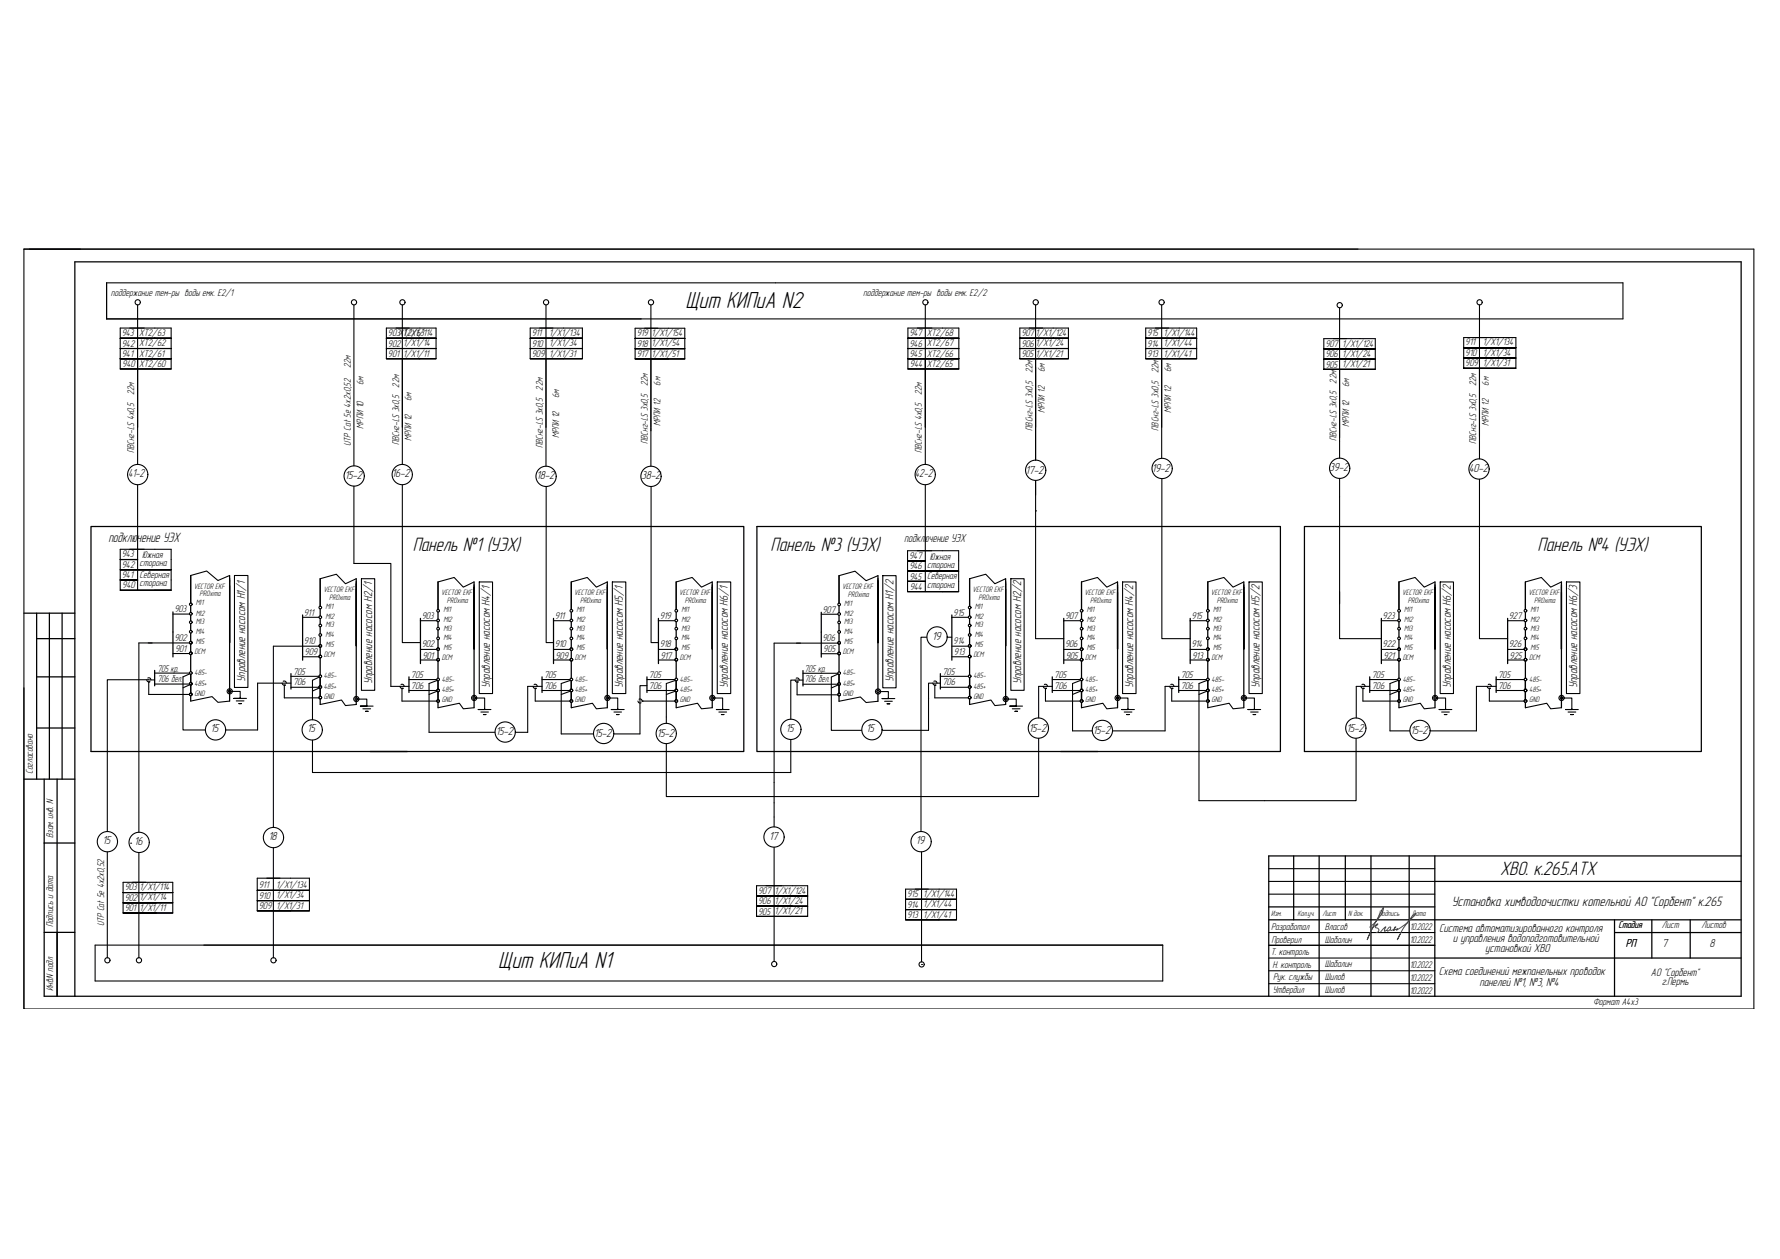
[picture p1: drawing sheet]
<svg xmlns="http://www.w3.org/2000/svg" width="420mm" height="297mm" viewBox="0 0 420 297" stroke-linecap="round" stroke-linejoin="round" font-family="sans-serif">
<!-- layer: 0 -->
<g fill="none" stroke="#000" stroke-width=".25">
<path d="M5.6 58.8v179.3M6.9 58.8h12.1M25.2 66.7v8.5M28.4 77.4h12v2.4h-12h8.1h-8.1zM32.5 71.9v28.9v-16.2M40.4 79.8v4.8h-12M40.4 79.8h-12v2.4M83.5 71.9v38M91.2 77.4h11.7v2.4h-11.7h7.9h-7.9zM95 71.9v37.7M102.9 79.8v4.8h-11.7h7.9h-7.9v-2.4h11.7M102.9 79.8h-11.7v2.4"/>
<path d="M125.2 77.4h12.3v2.4h-12.3h7.8h-7.8zM128.9 71.9v38.1M137.5 79.8v4.8h-12.3h7.8h-7.8v-2.4h12.3M137.5 79.8h-12.3v2.4M149.9 77.4h11.7v2.5h-11.7h7.9h-7.9zM153.6 71.9v38.1M161.6 79.9v4.8h-11.7h7.9h-7.9v-2.4h11.7M161.6 79.9h-11.7v2.4M214.3 77.4h12v2.4h-12h8.2h-8.2zM218.4 71.9v28.9v-16.2M226.3 79.8v4.8h-12M226.3 79.8h-12v2.4"/>
<path d="M240.7 77.4h11.5v2.4h-11.5h7.9h-7.9zM244.4 71.9v36.7M252.2 79.8v4.8h-11.5h7.9h-7.9v-2.4h11.5M252.2 79.8h-11.5v2.4M270.4 77.4h12.1v2.4h-12.1h8h-8zM274.2 71.9v36.2M282.5 79.8v4.8h-12.1h8h-8v-2.4h12.1M282.5 79.8h-12.1v2.4M312.5 79.9h12.1v2.4h-12.1h8.5h-8.5zM316.2 72.6v35.5M345.5 79.6h12.3v2.5h-12.3h7.9h-7.9zM349.2 71.9v36.4"/>
<path d="M383.1 66.7v8.5M28.4 84.6v2.5h12v-2.5M28.4 84.6h12M28.4 87.1h12M36.5 84.6h-8.1h8.1M40.4 82.2h-12h8.1h-8.1v2.4h8.1h-8.1M40.4 82.2h-3.9h3.9M40.4 84.6h-3.9h3.9M99.1 84.6h3.8M102.9 82.2h-3.8h3.8M133 84.6h4.5M137.5 82.2h-4.5h4.5"/>
<path d="M157.8 84.7h3.8M161.6 82.3h-3.8h3.8M214.3 84.6v2.5h12v-2.5M214.3 84.6h12M214.3 87.1h12M222.5 84.6h-8.2h8.2M226.3 82.2h-12h8.2h-8.2v2.4h8.2h-8.2M226.3 82.2h-3.8h3.8M226.3 84.6h-3.8h3.8M248.6 84.6h3.6M252.2 82.2h-3.6h3.6M278.4 84.6h4.1"/>
<path d="M282.5 82.2h-4.1h4.1M321 87.1h3.6M324.6 82.3v4.8h-12.1h8.5h-8.5v-2.4h12.1M324.6 84.7h-3.6h3.6M324.6 82.3h-12.1v2.4M353.4 86.9h4.4M357.8 82.1v4.8h-12.3h7.9h-7.9v-2.4h12.3M357.8 84.5h-4.4h4.4M357.8 82.1h-12.3v2.4M32.5 114.4v24.8M32.5 100.8v8.8M83.5 114.7v18.2h8.8v29h4.2"/>
<path d="M95 114.4v37.2h4.2M128.9 114.8v36.8h1.8M153.7 114.8v36.8h1.7M218.4 114.4v25.2M218.4 100.8v8.8M244.4 113.4v37.3h6.7M274.2 113v37.7h6.7M316.2 112.9v29.5M349.2 113.1v37.6h6.7M28.4 134.4v-2.4h4.1h-4.1h4.1h-4.1v-2.4h12v9.6h-12v-2.4M28.4 136.8h4.1M28.4 139.2h8.1"/>
<path d="M32.5 136.8h-4.1h4.1M40.4 134.4h-12h8.1h-8.1v2.4h4.1h-4.1M40.4 139.2h-3.9h3.9M54.2 135.8l-2.8 1.2-2.6-2.3-3.8 1.1v6.5M55.3 135.8h3.2v26.4h-3.2zM84.1 136.5l-2.6 1.2-2.1-2.2-3.8 1v6.6M85.3 136.5h3.1v26.4h-3.1zM111.9 137.3l-2.5 1.2-2.2-2.3-3.8 1.1v6.5M113.1 137.3h3.2v26.3h-3.2zM143.4 137.3l-2.6 1.2-2.2-2.3-3.8 1.1v6.5M144.5 137.3h3.2v26.3h-3.2zM168.1 137.3l-2.5 1.2-2.2-2.3-3.8 1.1v6.5"/>
<path d="M169.3 137.3h3.2v26.3h-3.2zM207.2 135.8l-2.8 1.2-2.6-2.2-3.8 1v6.5M208.4 135.8h3.1v26.5h-3.1zM214.2 134.8v-2.5h4.2h-4.2h4.2h-4.2v-2.4h12.1v9.7h-12.1v-2.4M214.2 137.2h4.2M214.2 139.6h8.2M218.4 137.2h-4.2h4.2M226.3 134.8h-12.1h8.2h-8.2v2.4h4.2h-4.2M226.3 139.6h-3.9h3.9M237.4 136.5l-2.6 1.2-2.1-2.2-3.8 1v6.6M238.6 136.5h3.1v26.4h-3.1zM244.4 120.5h.1"/>
<path d="M263.8 137.3l-2.5 1.2-2.2-2.3-3.8 1.1v6.5M265 137.3h3.2v26.3h-3.2zM293.6 137.3l-2.5 1.2-2.2-2.3-3.8 1.1v6.5M294.8 137.3h3.2v26.3h-3.2zM316.2 139.6v11.1h9.9M338.7 137.3l-2.5 1.2-2.2-2.3-3.8 1.1v6.5M340 137.3h3.1v26.3h-3.1zM368.6 137.3l-2.6 1.2-2.2-2.3-3.7 1.1v6.5M369.8 137.3h3.1v26.3h-3.1zM34.9 160h.5l.2 .4M36.5 158.8h8.3M40.8 154.2h4"/>
<path d="M40.8 144.9h4M44.8 151.7h-12v44.7M44.8 159l-1.6 .7v12.5h5.3M68.7 159.6h6.6M71.4 155h3.9M71.4 145.6h3.9M75.3 152.5h-10.8v42.7M75.4 159.7l-1.6 .8v9.3M99.2 155.7h3.9M99.2 146.4h3.9M99.2 153.2h3.9M130.7 155.7h3.8"/>
<path d="M130.7 146.4h3.8M130.7 153.2h3.8M155.4 155.7h3.9M155.4 146.4h3.9M155.4 153.2h3.9M189.5 158.8h8.3M193.9 154.2h3.9M193.9 144.9h3.9M197.8 151.7h-15.1v43.4M197.8 159l-1.6 .7v12.6h7.2M218.8 150.3h-1.4v45.9M222 159.6h6.6"/>
<path d="M223.6 150.3h1.1M224.7 155h3.9M224.7 152.5h3.9M224.7 145.6h3.9M251.1 155.7h3.9M251.1 146.4h3.9M251.1 153.2h3.9M280.9 155.7h3.9M280.9 146.4h3.9M280.9 153.2h3.9M326.1 155.7h3.9M326.1 146.4h3.9"/>
<path d="M326.1 153.2h3.8M355.9 155.7h3.9M355.9 146.4h3.9M355.9 153.2h3.9M5.6 162.3v75.8h408.4M34.6 160.4l.3 .4h.5M35.1 160.9v2.9h9.7M36.5 160.4h-11.2v35.8M36.5 161.4h8.3M44.8 161.6l-1.6 .7M45 165.4l5.1-1 1.3 1.3 2.8-.3M54.8 163.1h1.9v1.7"/>
<path d="M55.8 165.4h1.8M56.7 164.5v.3h-1.5h3M57 166h-.6h.6M66.6 161.2l.2 .4h.5M66.8 160.7h.5l.3 .5M67.1 161.7v2.9h8.2M68.7 161.2h-7.9v11h-7.5M68.7 162.2h6.6M75.4 162.3l-1.6 .7M75.6 166.2l5-1 .9 1.3 2.6-.3M84.7 164.9h1.9v1.7M85.7 167.2h1.8"/>
<path d="M86.6 166.4v.2h-1.5h3M86.9 167.8h-.6h.6M87.3 177.3h8.9M94.4 161.9l.3 .4h.4M94.7 161.5h.4l.3 .4M94.9 162.4v3h8.2M96.5 162.9h6.6M96.5 160.3h6.6M103.2 160.5l-1.9 .8v11.5h15.5M103.2 163.1l-1.9 .7M103.4 167l5-1.1 1 1.3 2.5-.2M112.5 164.7h1.9v2.7"/>
<path d="M113.5 168h1.8M114.4 167.1v.3h-1.5h3M114.7 168.6h-.6h.6M125.8 161.9l.3 .4h.5M126.1 161.5h.5l.2 .4M126.3 162.4v3h8.2M127.9 162.9h6.6M127.9 160.3h6.6M127.9 161.9h-3.3v10.9h-3M134.6 160.5l-2.1 .8v11.9h7.6M134.6 163.1l-2.1 .7M134.8 167l5-1.1 1 1.3 2.6-.2"/>
<path d="M143.9 164.7h1.9v2.7M144.9 168h1.8M145.8 167.1v.3h-1.5h3M146.1 168.6h-.6h.6M150.6 165.4l.2 .4h.5M150.8 165h.5l.3 .4h7.7M152.7 161.8h-1.6v11.4h-6.2M152.7 162.9h6.6M152.7 160.3h6.6M159.4 160.5l-2.1 .8v9.4M159.4 163.1l-2.1 .7M159.6 167l5-1.1 1 1.3 2.5-.2"/>
<path d="M168.7 164.7h1.9v2.7M169.7 168h1.8M170.6 167.1v.3h-1.5h3M170.9 168.6h-.6h.6M186.7 174.5v7.8h-112.9v-7.7M187.7 160.4l.2 .5h.5M187.9 160h.5l.3 .4M188.1 160.9v3h9.7M189.5 160.5h-2.8v9.2M189.5 161.4h8.3M197.8 161.6l-1.6 .7M198 165.5l5.1-1.1 1.3 1.3 2.8-.2"/>
<path d="M207.8 163.2h1.9v1.6M208.8 165.5h1.8M209.7 164.6v.2h-1.5h3M210 166h-.6h.6M219.2 164.6v7.7h-11M220.2 161.2l.2 .4h.5M220.4 160.7h.5l.3 .5M220.7 161.7v2.9h7.9M222 161.2h-2.8v3.7M222 162.2h6.6M228.9 166.2l5-1 .9 1.3 2.6-.3M238 164.9h1.9v1.7"/>
<path d="M238.9 167.2h1.9M239.9 166.4v.2h-1.5h3M240.2 167.8h-.6h.6M245.2 174.2v13.7h-87.9v-12.4M246.3 161.9l.2 .4h.5M246.5 161.5h.5l.2 .4M246.8 162.4v3h8.2M248.4 162.9h6.6M248.4 160.3h6.6M248.4 161.9h-3.2v7.5M255 160.5l-1.8 .8v11.1h4.6M255 163.1l-1.8 .7"/>
<path d="M255.3 167l5-1.1 1 1.3 2.5-.2M264.4 164.7h1.8v2.7M265.4 168h1.8M266.2 167.1v.3h-1.4h3M266.5 168.6h-.5h.5M276.1 161.9l.3 .4h.4M276.4 161.5h.4l.3 .4M276.6 162.4v3h8.2M278.2 162.9h6.6M278.2 160.3h6.6M278.2 161.9h-3.2v10.5h-12.4M284.9 160.5l-1.9 .8v27.6h37.1v-14.7"/>
<path d="M284.9 163.1l-1.9 .7M285.1 167l5-1.1 1 1.3 2.5-.2M294.2 164.7h1.9v2.7M295.2 168h1.8M296.1 167.1v.3h-1.5h3M296.4 168.6h-.6h.6M321.2 161.9l.3 .4h.5M321.5 161.5h.5l.2 .4M321.7 162.4v3h8.3M323.3 162.9h6.7M323.3 160.3h6.7M323.3 161.9h-3.2v7.5"/>
<path d="M330 160.5l-1.9 .8v11.1h4.7M330 163.1l-1.9 .7M330.2 167l5.1-1.1 .9 1.3 2.5-.2M339.4 164.7h1.8v2.7M340.3 168h1.8M341.2 167.1v.3h-1.5h3M341.5 168.6h-.6h.6M351 161.9l.3 .4h.5M351.3 161.5h.5l.2 .4M351.6 162.4v3h8.2M353.2 162.9h6.6M353.2 160.3h6.6"/>
<path d="M353.2 161.9h-4.7v10.5h-10.9M360.1 167l5-1.1 .9 1.3 2.6-.2M369.2 164.7h1.8v2.7M370.1 168h1.9M371 167.1v.3h-1.5h3M371.4 168.6h-.7h.7M30.8 198.9h.1M182.7 199.9v27M25.3 201v25M29.1 208.2h11.7v2.4h-11.7h7.8h-7.8zM32.8 201.2v24.8M36.9 215.4h3.9"/>
<path d="M40.8 210.6v4.8h-11.7h7.8h-7.8v-2.4h11.7M40.8 213h-3.9h3.9M40.8 210.6h-11.7v2.4M60.7 207.2h12.3v2.9h-12.3h7.9h-7.9zM64.5 200v26M68.6 214.9h4.4M73 210.1v4.8h-12.3h7.9h-7.9v-2.4h12.3M73 212.5h-4.4h4.4M73 210.1h-12.3v2.4M178.6 209h12v2.4h-12h8.4h-8.4zM187 216.2h3.6M190.6 211.4v4.8h-12h8.4h-8.4v-2.4h12"/>
<path d="M190.6 213.8h-3.6h3.6M190.6 211.4h-12v2.4M213.8 209.8h12v2.4h-12h7.9h-7.9zM217.5 201v26M221.7 217h4.1M225.8 212.2v4.8h-12h7.9h-7.9v-2.4h12M225.8 214.6h-4.1h4.1M225.8 212.2h-12v2.4M299.5 204.9h39.2M299.5 211h39.2M299.5 208h39.2M22.5 223v8.5"/>
<path d="M217.5 227.6h.1M299.5 232.1h39.2M299.5 229h39.2M299.5 223h39.2M299.5 226h39.2M299.5 220h39.2"/>
<circle cx="45" cy="144.8" r=".32"/>
<circle cx="45" cy="151.6" r=".32"/>
<circle cx="45" cy="158.8" r=".32"/>
<circle cx="45" cy="154.1" r=".32"/>
<circle cx="45" cy="142.6" r=".32"/>
<circle cx="45" cy="146.8" r=".32"/>
<circle cx="45" cy="149" r=".32"/>
<circle cx="75.6" cy="159.5" r=".32"/>
<circle cx="75.6" cy="154.9" r=".32"/>
<circle cx="75.6" cy="152.4" r=".32"/>
<circle cx="75.6" cy="147.6" r=".32"/>
<circle cx="75.6" cy="143.3" r=".32"/>
<circle cx="75.6" cy="149.8" r=".32"/>
<circle cx="75.6" cy="145.6" r=".32"/>
<circle cx="103.4" cy="150.6" r=".32"/>
<circle cx="103.4" cy="155.7" r=".32"/>
<circle cx="103.4" cy="153.2" r=".32"/>
<circle cx="103.4" cy="146.4" r=".32"/>
<circle cx="103.4" cy="148.3" r=".32"/>
<circle cx="103.4" cy="144.1" r=".32"/>
<circle cx="134.9" cy="153.2" r=".32"/>
<circle cx="134.9" cy="148.3" r=".32"/>
<circle cx="134.9" cy="155.7" r=".32"/>
<circle cx="134.9" cy="146.4" r=".32"/>
<circle cx="134.9" cy="150.6" r=".32"/>
<circle cx="134.9" cy="144.1" r=".32"/>
<circle cx="159.6" cy="144.1" r=".32"/>
<circle cx="159.6" cy="150.6" r=".32"/>
<circle cx="159.6" cy="148.3" r=".32"/>
<circle cx="159.6" cy="153.2" r=".32"/>
<circle cx="159.6" cy="155.7" r=".32"/>
<circle cx="159.6" cy="146.4" r=".32"/>
<circle cx="198.1" cy="146.8" r=".32"/>
<circle cx="198.1" cy="154.2" r=".32"/>
<circle cx="198.1" cy="144.9" r=".32"/>
<circle cx="198.1" cy="151.7" r=".32"/>
<circle cx="198.1" cy="142.6" r=".32"/>
<circle cx="198.1" cy="149.1" r=".32"/>
<circle cx="198.1" cy="158.8" r=".32"/>
<circle cx="228.9" cy="154.9" r=".32"/>
<circle cx="228.9" cy="159.5" r=".32"/>
<circle cx="228.9" cy="152.4" r=".32"/>
<circle cx="228.9" cy="143.3" r=".32"/>
<circle cx="228.9" cy="145.6" r=".32"/>
<circle cx="228.9" cy="149.8" r=".32"/>
<circle cx="228.9" cy="147.6" r=".32"/>
<circle cx="255.3" cy="155.7" r=".32"/>
<circle cx="255.3" cy="150.6" r=".32"/>
<circle cx="255.3" cy="146.4" r=".32"/>
<circle cx="255.3" cy="144.1" r=".32"/>
<circle cx="255.3" cy="153.2" r=".32"/>
<circle cx="255.3" cy="148.3" r=".32"/>
<circle cx="285.1" cy="146.4" r=".32"/>
<circle cx="285.1" cy="148.3" r=".32"/>
<circle cx="285.1" cy="155.7" r=".32"/>
<circle cx="285.1" cy="150.6" r=".32"/>
<circle cx="285.1" cy="153.2" r=".32"/>
<circle cx="285.1" cy="144.1" r=".32"/>
<circle cx="330.2" cy="155.7" r=".32"/>
<circle cx="330.2" cy="144.1" r=".32"/>
<circle cx="330.2" cy="153.2" r=".32"/>
<circle cx="330.2" cy="146.4" r=".32"/>
<circle cx="330.2" cy="150.6" r=".32"/>
<circle cx="330.2" cy="148.3" r=".32"/>
<circle cx="360.1" cy="153.2" r=".32"/>
<circle cx="360.1" cy="155.7" r=".32"/>
<circle cx="360.1" cy="148.3" r=".32"/>
<circle cx="360.1" cy="146.4" r=".32"/>
<circle cx="360.1" cy="144.1" r=".32"/>
<circle cx="360.1" cy="150.6" r=".32"/>
<circle cx="45" cy="161.3" r=".32"/>
<circle cx="45" cy="163.8" r=".32"/>
<circle cx="54.2" cy="163.1" r=".61"/>
<circle cx="54.2" cy="163.1" r=".32"/>
<circle cx="75.6" cy="164.6" r=".32"/>
<circle cx="75.6" cy="162.1" r=".32"/>
<circle cx="84.1" cy="164.9" r=".61"/>
<circle cx="84.1" cy="164.9" r=".32"/>
<circle cx="103.4" cy="165.4" r=".32"/>
<circle cx="103.4" cy="160.3" r=".32"/>
<circle cx="103.4" cy="162.9" r=".32"/>
<circle cx="111.9" cy="164.7" r=".61"/>
<circle cx="111.9" cy="164.7" r=".32"/>
<circle cx="134.9" cy="160.3" r=".32"/>
<circle cx="134.9" cy="165.4" r=".32"/>
<circle cx="134.9" cy="162.9" r=".32"/>
<circle cx="143.4" cy="164.7" r=".61"/>
<circle cx="143.4" cy="164.7" r=".32"/>
<circle cx="159.6" cy="160.3" r=".32"/>
<circle cx="159.6" cy="165.4" r=".32"/>
<circle cx="159.6" cy="162.9" r=".32"/>
<circle cx="168.1" cy="164.7" r=".61"/>
<circle cx="168.1" cy="164.7" r=".32"/>
<circle cx="198.1" cy="163.9" r=".32"/>
<circle cx="198.1" cy="161.4" r=".32"/>
<circle cx="207.3" cy="163.1" r=".61"/>
<circle cx="207.3" cy="163.1" r=".32"/>
<circle cx="228.9" cy="162.1" r=".32"/>
<circle cx="228.9" cy="164.6" r=".32"/>
<circle cx="237.4" cy="164.9" r=".61"/>
<circle cx="237.4" cy="164.9" r=".32"/>
<circle cx="255.3" cy="162.9" r=".32"/>
<circle cx="255.3" cy="165.4" r=".32"/>
<circle cx="255.3" cy="160.3" r=".32"/>
<circle cx="263.8" cy="164.7" r=".61"/>
<circle cx="263.8" cy="164.7" r=".32"/>
<circle cx="285.1" cy="162.9" r=".32"/>
<circle cx="285.1" cy="160.3" r=".32"/>
<circle cx="285.1" cy="165.4" r=".32"/>
<circle cx="293.6" cy="164.7" r=".61"/>
<circle cx="293.6" cy="164.7" r=".32"/>
<circle cx="330.2" cy="160.3" r=".32"/>
<circle cx="330.2" cy="165.4" r=".32"/>
<circle cx="330.2" cy="162.9" r=".32"/>
<circle cx="338.7" cy="164.7" r=".61"/>
<circle cx="338.7" cy="164.7" r=".32"/>
<circle cx="360.1" cy="160.3" r=".32"/>
<circle cx="360.1" cy="165.4" r=".32"/>
<circle cx="360.1" cy="162.9" r=".32"/>
<circle cx="368.6" cy="164.7" r=".61"/>
<circle cx="368.6" cy="164.7" r=".32"/>
</g>
<!-- layer: MAIN -->
<g fill="none" stroke="#000" stroke-width=".25">
<path d="M5.6 58.8h408.4v179.3M383.1 66.7h-357.9v8.5h357.9M22.5 223h252v8.5h-252"/>
<circle cx="32.5" cy="71.3" r=".61"/>
<circle cx="83.6" cy="71.3" r=".61"/>
<circle cx="95" cy="71.3" r=".61"/>
<circle cx="128.9" cy="71.3" r=".61"/>
<circle cx="153.7" cy="71.3" r=".61"/>
<circle cx="218.4" cy="71.3" r=".61"/>
<circle cx="244.5" cy="71.3" r=".61"/>
<circle cx="274.2" cy="71.3" r=".61"/>
<circle cx="316.2" cy="72" r=".61"/>
<circle cx="349.2" cy="71.3" r=".61"/>
<circle cx="32.5" cy="112" r="2.39"/>
<circle cx="83.6" cy="112.3" r="2.39"/>
<circle cx="94.9" cy="112" r="2.39"/>
<circle cx="128.9" cy="112.4" r="2.39"/>
<circle cx="153.7" cy="112.4" r="2.39"/>
<circle cx="218.4" cy="112" r="2.39"/>
<circle cx="244.5" cy="110.9" r="2.39"/>
<circle cx="274.3" cy="110.5" r="2.39"/>
<circle cx="316.2" cy="110.5" r="2.39"/>
<circle cx="349.1" cy="110.7" r="2.39"/>
<circle cx="221.2" cy="150.3" r="2.39"/>
<circle cx="50.9" cy="172.2" r="2.39"/>
<circle cx="73.7" cy="172.2" r="2.39"/>
<circle cx="119.2" cy="172.7" r="2.39"/>
<circle cx="142.5" cy="173.1" r="2.39"/>
<circle cx="157.3" cy="173.1" r="2.39"/>
<circle cx="186.7" cy="172.1" r="2.39"/>
<circle cx="205.8" cy="172.2" r="2.39"/>
<circle cx="245.1" cy="171.8" r="2.39"/>
<circle cx="260.2" cy="172.3" r="2.39"/>
<circle cx="320" cy="171.8" r="2.39"/>
<circle cx="335.2" cy="172.3" r="2.39"/>
<circle cx="25.4" cy="198.6" r="2.39"/>
<circle cx="32.8" cy="198.7" r="2.39"/>
<circle cx="64.6" cy="197.6" r="2.39"/>
<circle cx="182.7" cy="197.5" r="2.39"/>
<circle cx="217.4" cy="198.6" r="2.39"/>
<circle cx="25.4" cy="226.6" r=".61"/>
<circle cx="32.8" cy="226.6" r=".61"/>
<circle cx="64.6" cy="226.6" r=".61"/>
<circle cx="182.7" cy="227.4" r=".61"/>
<circle cx="217.5" cy="227.5" r=".61"/>
</g>
<path d="M17.7 61.8h393.3v173.2h-400.6v-51.2M5.6 144.7h12.1M8.7 144.7v39.1M8.7 150.7h9M8.7 159.7h9M11.7 144.7v39.1M14.7 144.7v39.1M8.7 171.8h9M5.6 183.8h12.1M10.4 198.9h7.3M13.5 183.8v51.2M10.4 220h7.3" fill="none" stroke="#000" stroke-width=".3"/>
<!-- layer: 0 -->
<g fill="none" stroke="#000" stroke-width=".3">
<path d="M17.7 61.8v173.2M45 135.8v6.5M54.2 135.8v15.8v-15.1M54.2 138.2v27.2M75.6 136.5v6.6M84.1 136.5v15.9v-15.2M84.1 139v27.2M103.4 137.3v6.5M111.9 137.3v15.8v-15.1M111.9 139.8v27.2M134.8 137.3v6.5M143.4 137.3v15.8v-15.1"/>
<path d="M143.4 139.8v27.2M159.6 137.3v6.5M168.1 137.3v15.8v-15.1M168.1 139.8v27.2M198 135.8v6.5M207.2 136.5v15.2v-14.7M207.2 135.8v1.3M207.2 138.3v27.2M228.9 136.5v6.6M237.4 136.5v15.9v-15.2M237.4 139v27.2M255.3 137.3v6.5"/>
<path d="M263.8 137.3v15.8v-15.1M263.8 139.8v27.2M285.1 137.3v6.5M293.6 137.3v15.8v-15.1M293.6 139.8v27.2M307.9 124.2h93.7v53.1h-93.7zM330.2 137.3v6.5M338.7 137.3v15.8v-15.1M338.7 139.8v27.2M360.1 137.3v6.5M368.6 137.3v15.8v-15.1M368.6 139.8v27.2"/>
<path d="M36.5 158.2v3.6M40.8 144.4v10.6M45 142.9v1.6M45 145.1v1.4M45 147.1v1.7M45 149.4v1.9M45 151.9v1.9M45 154.4v4.1M45 159.1v2M68.7 158.9v3.7M71.4 145.1v10.7M75.6 143.7v1.6"/>
<path d="M75.6 145.9v1.4M75.6 147.9v1.6M75.6 150.1v2M75.6 152.7v1.9M75.6 155.2v4.1M75.6 159.9v1.9M96.5 159.7v3.7M99.2 145.9v10.7M103.4 144.5v1.6M103.4 146.7v1.4M103.4 148.6v1.7M103.4 150.9v2"/>
<path d="M103.4 153.5v1.9M103.4 156v4M127.9 159.7v3.7M130.7 145.9v10.7M134.8 144.5v1.6M134.8 146.7v1.4M134.8 148.6v1.7M134.8 150.9v2M134.8 153.5v1.9M134.8 156v4M152.7 159.7v3.7M155.4 145.9v10.7"/>
<path d="M159.6 144.5v1.6M159.6 146.7v1.4M159.6 148.6v1.7M159.6 150.9v2M159.6 153.5v1.9M159.6 156v4M189.5 158.2v3.7M193.9 144.5v10.5M198 142.9v1.7M198 145.2v1.4M198 147.2v1.6M198 149.4v2"/>
<path d="M198 152v1.9M198 154.5v4.1M198 159.1v2M222 158.9v3.7M224.7 145.1v10.7M228.9 143.7v1.6M228.9 145.9v1.4M228.9 147.9v1.6M228.9 150.1v2M228.9 152.7v1.9M228.9 155.2v4.1M228.9 159.9v1.9"/>
<path d="M248.4 159.7v3.7M251.1 145.9v10.7M255.3 144.5v1.6M255.3 146.7v1.4M255.3 148.6v1.7M255.3 150.9v2M255.3 153.5v1.9M255.3 156v4M278.2 159.7v3.7M280.9 145.9v10.7M285.1 144.5v1.6M285.1 146.7v1.4"/>
<path d="M285.1 148.6v1.7M285.1 150.9v2M285.1 153.5v1.9M285.1 156v4M323.3 159.7v3.7M326.1 145.9v10.7M330.2 144.5v1.6M330.2 146.7v1.4M330.2 148.6v1.7M330.2 150.9v2M330.2 153.5v1.9M330.2 156v4"/>
<path d="M353.2 159.7v3.7M355.9 145.9v10.7M360.1 144.5v1.6M360.1 146.7v1.4M360.1 148.6v1.7M360.1 150.9v2M360.1 153.5v1.9M360.1 156v4M35.1 160.9h.1M45 161.6v1.9M45 164.1v1.3M67.1 161.7h.1"/>
<path d="M75.6 162.4v1.9M75.6 164.9v1.3M87.3 177.3h88.3v-53.1h-154.1v53.1h74.7M94.9 162.4h.1M103.4 160.6v2M103.4 163.2v1.9M103.4 165.7v1.3M126.3 162.4h.1M134.8 160.6v2M134.8 163.2v1.9M134.8 165.7v1.3M151.6 165.4h.1"/>
<path d="M159.6 160.6v2M159.6 163.2v1.9M159.6 165.7v1.3M188.1 160.9h.1M198 161.7v1.9M198 164.2v1.3M220.7 161.7h.1M228.9 162.4v1.9M228.9 164.9v1.3M246.8 162.4h.1M250.4 177.3h51.8v-53.1h-123.5v53.1h80.4M255.3 160.6v2"/>
<path d="M255.3 163.2v1.9M255.3 165.7v1.3M276.6 162.4h.1M285.1 160.6v2M285.1 163.2v1.9M285.1 165.7v1.3M321.7 162.4h.1M330.2 160.6v2M330.2 163.2v1.9M330.2 165.7v1.3M351.6 162.4h.1M360.1 160.6v2"/>
<path d="M360.1 163.2v1.9M360.1 165.7v1.3M299.5 217h111.5M299.5 214h39.2M305.4 201.9v15.1M311.4 201.9v33.2M317.6 201.9v15.1M323.6 201.9v33.2M332.6 201.9v33.2M338.7 201.9v33.2M338.7 208h72.3M381.1 217v18"/>
<path d="M389.9 217v9M399 217v9M411 201.9h-111.5v33.1M338.7 226h72.3M381.1 220h29.9"/>
</g>
<path d="M323.3 218.8a8.5 8.5 0 0 0 3.3-4.5v-.2l-2.5 4.5-1.4 3.1a7.2 7.2 0 0 1 2.3-3.6l.2-.2-.6 .9a.71 .71 0 0 1 .7 1l-.5 .2M327.5 219.2l.6-.5a.64 .64 0 0 1 0 .7 .64 .64 0 0 1-.6 .2l-.1-.2-.6 .3 .3-1-1.2 1.2M328.2 219.3l.1 .2h.3l.9-.8-.6 .8 .6-.2M329.5 219.3h.3v-.2l-.2 .4a13.8 13.8 0 0 0 4.6-4h-.1a10.2 10.2 0 0 0-2.6 3.1l-1.7 3.1 .8-1.3" fill="none" stroke="#2e00b8" stroke-width=".24"/>
<g font-size="5.7">
<text x="161.8" y="72.7">Щит КИПиА N2</text>
<text x="117.6" y="228.3">Щит КИПиА N1</text>
</g>
<g font-size="4.7">
<text x="97.4" y="130.1">Панель №1 (УЭХ)</text>
<text x="181.9" y="130.1">Панель №3 (УЭХ)</text>
<text x="362.9" y="130.1">Панель №4 (УЭХ)</text>
<text x="354.1" y="206.6">ХВО. к.265.АТХ</text>
</g>
<g font-size="3.3">
<text x="25.6" y="127.9">подключение УЭХ</text>
<text x="342.7" y="213.7">Установка химводоочистки котельной АО &quot;Сорбент&quot; к.265</text>
</g>
<g font-size="2.8">
<text x="30.2" y="112.6">41-2</text>
<text x="81.4" y="112.9">15-2</text>
<text x="92.5" y="112.6">16-2</text>
<text x="126.7" y="113">18-2</text>
<text x="151.4" y="113">38-2</text>
<text x="216" y="112.6">42-2</text>
<text x="242.1" y="111.7">17-2</text>
<text x="271.9" y="111.3">19-2</text>
<text x="313.8" y="111.2">39-2</text>
<text x="346.7" y="111.4">40-2</text>
<text x="213.5" y="127.9">подключение УЭХ</text>
<text x="220" y="150.9">19</text>
<text x="57.8" y="160.8" transform="rotate(-90 57.8 160.8)">Управление насосом Н1/1</text>
<text x="87.8" y="161.5" transform="rotate(-90 87.8 161.5)">Управление насосом Н2/1</text>
<text x="210.9" y="160.9" transform="rotate(-90 210.9 160.9)">Управление насосом Н1/2</text>
<text x="241.1" y="161.5" transform="rotate(-90 241.1 161.5)">Управление насосом Н2/2</text>
<text x="115.6" y="162.3" transform="rotate(-90 115.6 162.3)">Управление насосом Н4/1</text>
<text x="147" y="162.3" transform="rotate(-90 147 162.3)">Управление насосом Н5/1</text>
<text x="171.8" y="162.3" transform="rotate(-90 171.8 162.3)">Управление насосом Н6/1</text>
<text x="267.5" y="162.3" transform="rotate(-90 267.5 162.3)">Управление насосом Н4/2</text>
<text x="297.3" y="162.3" transform="rotate(-90 297.3 162.3)">Управление насосом Н5/2</text>
<text x="342.4" y="162.3" transform="rotate(-90 342.4 162.3)">Управление насосом Н6/2</text>
<text x="372.3" y="162.3" transform="rotate(-90 372.3 162.3)">Управление насосом Н6/3</text>
<text x="49.7" y="172.8">15</text>
<text x="72.5" y="172.8">15</text>
<text x="117" y="173.3">15-2</text>
<text x="140.3" y="173.9">15-2</text>
<text x="155" y="173.9">15-2</text>
<text x="185.5" y="172.7">15</text>
<text x="204.5" y="172.8">15</text>
<text x="242.9" y="172.6">15-2</text>
<text x="258" y="173.2">15-2</text>
<text x="317.8" y="172.6">15-2</text>
<text x="333" y="173.2">15-2</text>
<text x="24.2" y="199.2">15</text>
<text x="31.7" y="199.4">16</text>
<text x="63.3" y="198.2">18</text>
<text x="181.5" y="198.1">17</text>
<text x="216.2" y="199.2">19</text>
<text x="339.7" y="219.9">Система автоматизированного контроля</text>
<text x="342.9" y="222.2">и управления водоподготовительной</text>
<text x="350.6" y="224.5">установкой ХВО</text>
<text x="383.8" y="223.4">РП</text>
<text x="392.4" y="223.4">7</text>
<text x="403.5" y="223.4">8</text>
<text x="339.7" y="230.1">Схема соединений межпанельных проводок</text>
<text x="349.2" y="232.6">панелей №1, №3, №4</text>
</g>
<g font-size="2.6">
<text x="389.7" y="230.2">АО &quot;Сорбент&quot;</text>
<text x="392.2" y="232.4">г.Пермь</text>
</g>
<g font-size="2.4">
<text x="26.2" y="69.8">поддержание тем-ры воды емк. Е2/1</text>
<text x="203.7" y="69.8">поддержание тем-ры воды емк. Е2/2</text>
<text x="28.7" y="79.3">943</text>
<text x="28.8" y="81.8">942</text>
<text x="32.9" y="81.7">ХТ2/62</text>
<text x="32.9" y="79.3">ХТ2/63</text>
<text x="91.6" y="81.8">902</text>
<text x="91.6" y="79.3">903ХТ2/63</text>
<text x="95.1" y="81.7">1/Х1/14</text>
<text x="95.1" y="79.3">1/X1/114</text>
<text x="125.5" y="81.8">910</text>
<text x="125.5" y="79.3">911</text>
<text x="129.6" y="81.7">1/Х1/34</text>
<text x="129.6" y="79.3">1/X1/134</text>
<text x="150.3" y="81.8">918</text>
<text x="150.3" y="79.3">919</text>
<text x="153.8" y="81.7">1/Х1/54</text>
<text x="153.8" y="79.3">1/X1/154</text>
<text x="214.7" y="79.3">947</text>
<text x="214.7" y="81.8">946</text>
<text x="218.8" y="81.7">ХТ2/67</text>
<text x="218.8" y="79.3">ХТ2/68</text>
<text x="241.1" y="81.8">9061/Х1/24</text>
<text x="241.1" y="79.3">9071/X1/124</text>
<text x="270.8" y="81.8">914</text>
<text x="270.8" y="79.3">915</text>
<text x="274.7" y="81.7">1/Х1/44</text>
<text x="274.7" y="79.3">1/X1/144</text>
<text x="312.9" y="81.8">907</text>
<text x="316.8" y="81.8">1/X1/124</text>
<text x="345.9" y="81.5">911</text>
<text x="350" y="83.9">1/Х1/34</text>
<text x="350" y="81.5">1/X1/134</text>
<text x="28.8" y="84.3">941</text>
<text x="28.9" y="86.7">940</text>
<text x="32.9" y="86.5">ХТ2/60</text>
<text x="32.9" y="84.1">ХТ2/61</text>
<text x="82.8" y="86.9" transform="rotate(-90 82.8 86.9)">22м</text>
<text x="91.6" y="84.3">901</text>
<text x="95.1" y="84.1">1/Х1/11</text>
<text x="125.5" y="84.3">909</text>
<text x="129.6" y="84.1">1/Х1/31</text>
<text x="150.3" y="84.3">917</text>
<text x="153.8" y="84.1">1/Х1/51</text>
<text x="214.7" y="84.3">945</text>
<text x="214.8" y="86.7">944</text>
<text x="218.8" y="86.5">ХТ2/65</text>
<text x="218.8" y="84.1">ХТ2/66</text>
<text x="241.1" y="84.3">905</text>
<text x="243.7" y="88" transform="rotate(-90 243.7 88)">22м</text>
<text x="244.4" y="84.1">1/Х1/21</text>
<text x="246.6" y="87.9" transform="rotate(-90 246.6 87.9)">6м</text>
<text x="270.8" y="84.3">913</text>
<text x="273.4" y="88" transform="rotate(-90 273.4 88)">22м</text>
<text x="274.7" y="84.1">1/Х1/41</text>
<text x="276.4" y="87.9" transform="rotate(-90 276.4 87.9)">6м</text>
<text x="312.9" y="84.3">906</text>
<text x="312.9" y="86.8">905</text>
<text x="316.8" y="86.6">1/Х1/21</text>
<text x="316.8" y="84.2">1/Х1/24</text>
<text x="345.9" y="84">910</text>
<text x="345.9" y="86.5">909</text>
<text x="350" y="86.3">1/Х1/31</text>
<text x="31.7" y="93.3" transform="rotate(-90 31.7 93.3)">22м</text>
<text x="85.8" y="90.9" transform="rotate(-90 85.8 90.9)">6м</text>
<text x="94.2" y="91.4" transform="rotate(-90 94.2 91.4)">22м</text>
<text x="97.2" y="94.6" transform="rotate(-90 97.2 94.6)">6м</text>
<text x="128.1" y="92.1" transform="rotate(-90 128.1 92.1)">22м</text>
<text x="132" y="93.9" transform="rotate(-90 132 93.9)">6м</text>
<text x="152.9" y="91.1" transform="rotate(-90 152.9 91.1)">22м</text>
<text x="155.9" y="91" transform="rotate(-90 155.9 91)">6м</text>
<text x="217.6" y="93.3" transform="rotate(-90 217.6 93.3)">22м</text>
<text x="315.4" y="90.5" transform="rotate(-90 315.4 90.5)">22м</text>
<text x="318.4" y="91.3" transform="rotate(-90 318.4 91.3)">6м</text>
<text x="348.5" y="91.1" transform="rotate(-90 348.5 91.1)">22м</text>
<text x="351.5" y="91" transform="rotate(-90 351.5 91)">6м</text>
<text x="85.8" y="101.1" transform="rotate(-90 85.8 101.1)">МРПИ 10</text>
<text x="155.9" y="100.6" transform="rotate(-90 155.9 100.6)">МРПИ 12</text>
<text x="243.7" y="101.6" transform="rotate(-90 243.7 101.6)">ПВСнг-LS 3х0,5</text>
<text x="246.6" y="97.5" transform="rotate(-90 246.6 97.5)">МРПИ 12</text>
<text x="273.4" y="101.6" transform="rotate(-90 273.4 101.6)">ПВСнг-LS 3х0,5</text>
<text x="276.4" y="97.5" transform="rotate(-90 276.4 97.5)">МРПИ 12</text>
<text x="318.4" y="100.9" transform="rotate(-90 318.4 100.9)">МРПИ 12</text>
<text x="351.5" y="100.6" transform="rotate(-90 351.5 100.6)">МРПИ 12</text>
<text x="31.7" y="106.9" transform="rotate(-90 31.7 106.9)">ПВСнг-LS 4х0,5</text>
<text x="82.8" y="105.2" transform="rotate(-90 82.8 105.2)">UTP Сat 5e 4x2x0,52</text>
<text x="94.2" y="105" transform="rotate(-90 94.2 105)">ПВСнг-LS 3х0,5</text>
<text x="97.2" y="104.2" transform="rotate(-90 97.2 104.2)">МРПИ 12</text>
<text x="128.1" y="105.7" transform="rotate(-90 128.1 105.7)">ПВСнг-LS 3х0,5</text>
<text x="132" y="103.4" transform="rotate(-90 132 103.4)">МРПИ 12</text>
<text x="152.9" y="104.7" transform="rotate(-90 152.9 104.7)">ПВСнг-LS 3х0,5</text>
<text x="217.6" y="106.9" transform="rotate(-90 217.6 106.9)">ПВСнг-LS 4х0,5</text>
<text x="315.4" y="104.1" transform="rotate(-90 315.4 104.1)">ПВСнг-LS 3х0,5</text>
<text x="348.5" y="104.7" transform="rotate(-90 348.5 104.7)">ПВСнг-LS 3х0,5</text>
<text x="28.7" y="131.5">943</text>
<text x="33.6" y="131.7">Южная</text>
<text x="214.6" y="131.8">947</text>
<text x="28.8" y="134">942</text>
<text x="28.8" y="136.4">941</text>
<text x="32.9" y="136.4">Cеверная</text>
<text x="32.9" y="133.6">cторона</text>
<text x="214.6" y="134.3">946</text>
<text x="214.6" y="136.8">945</text>
<text x="218.8" y="136.7">Cеверная</text>
<text x="218.8" y="134">cторона</text>
<text x="219.5" y="132">Южная</text>
<text x="28.9" y="138.8">940</text>
<text x="32.9" y="138.3">cторона</text>
<text x="214.7" y="139.2">944</text>
<text x="218.8" y="138.7">cторона</text>
<text x="41.2" y="144.5">903</text>
<text x="71.7" y="145.3">911</text>
<text x="99.5" y="146">903</text>
<text x="131" y="146">911</text>
<text x="155.7" y="146">919</text>
<text x="194.2" y="144.5">907</text>
<text x="225" y="145.3">915</text>
<text x="251.4" y="146">907</text>
<text x="281.2" y="146">915</text>
<text x="326.4" y="146">923</text>
<text x="356.2" y="146">927</text>
<text x="41.2" y="151.1">902</text>
<text x="41.3" y="153.8">901</text>
<text x="71.7" y="151.9">910</text>
<text x="71.9" y="154.6">909</text>
<text x="99.5" y="152.7">902</text>
<text x="99.7" y="155.4">901</text>
<text x="131" y="152.7">910</text>
<text x="131.1" y="155.4">909</text>
<text x="155.7" y="152.7">918</text>
<text x="155.9" y="155.4">917</text>
<text x="194.2" y="151.2">906</text>
<text x="194.3" y="153.9">905</text>
<text x="225" y="151.9">914</text>
<text x="225.2" y="154.6">913</text>
<text x="251.4" y="152.7">906</text>
<text x="251.6" y="155.4">905</text>
<text x="281.2" y="152.7">914</text>
<text x="281.4" y="155.4">913</text>
<text x="326.4" y="152.7">922</text>
<text x="326.5" y="155.4">921</text>
<text x="356.2" y="152.7">926</text>
<text x="356.3" y="155.4">925</text>
<text x="37.2" y="158.5">705 кр.</text>
<text x="37.2" y="160.9">706 бел.</text>
<text x="69.2" y="159.3">705</text>
<text x="69.2" y="161.7">706</text>
<text x="97" y="160">705</text>
<text x="128.4" y="160">705</text>
<text x="153.2" y="160">705</text>
<text x="189.9" y="158.6">705 кр.</text>
<text x="189.9" y="161">706 бел.</text>
<text x="222.5" y="159.3">705</text>
<text x="222.5" y="161.7">706</text>
<text x="248.8" y="160">705</text>
<text x="278.7" y="160">705</text>
<text x="323.8" y="160">705</text>
<text x="353.6" y="160">705</text>
<text x="97" y="162.5">706</text>
<text x="128.4" y="162.5">706</text>
<text x="153.2" y="162.5">706</text>
<text x="248.8" y="162.5">706</text>
<text x="278.7" y="162.5">706</text>
<text x="323.8" y="162.5">706</text>
<text x="353.6" y="162.5">706</text>
<text x="7.7" y="182.6" transform="rotate(-90 7.7 182.6)">Согласовано</text>
<text x="12.5" y="197.7" transform="rotate(-90 12.5 197.7)">Взам. инв. N</text>
<text x="61.1" y="209.5">911</text>
<text x="65.2" y="209.5">1/X1/134</text>
<text x="29.4" y="212.5">902</text>
<text x="29.4" y="215">901</text>
<text x="29.4" y="210">903</text>
<text x="32.9" y="214.9">1/Х1/11</text>
<text x="32.9" y="212.4">1/Х1/14</text>
<text x="32.9" y="210">1/X1/114</text>
<text x="61.1" y="212">910</text>
<text x="61.1" y="214.5">909</text>
<text x="65.2" y="214.3">1/Х1/31</text>
<text x="65.2" y="211.9">1/Х1/34</text>
<text x="179" y="213.3">906</text>
<text x="179" y="215.8">905</text>
<text x="179" y="210.8">907</text>
<text x="182.9" y="215.7">1/Х1/21</text>
<text x="182.9" y="213.2">1/Х1/24</text>
<text x="182.9" y="210.9">1/X1/124</text>
<text x="214.1" y="214.2">914</text>
<text x="214.1" y="211.6">915</text>
<text x="217.9" y="214.1">1/Х1/44</text>
<text x="217.9" y="211.7">1/X1/144</text>
<text x="12.6" y="218.8" transform="rotate(-90 12.6 218.8)">Подпись и дата</text>
<text x="24.6" y="218.5" transform="rotate(-90 24.6 218.5)">UTP Сat 5e 4x2x0,52</text>
<text x="214.1" y="216.6">913</text>
<text x="217.9" y="216.5">1/Х1/41</text>
<text x="300" y="219.4">Разработал</text>
<text x="312.7" y="219.4">Власов</text>
<text x="332.8" y="219.5">10.2022</text>
<text x="382.1" y="218.9">Стадия</text>
<text x="392.3" y="219">Лист</text>
<text x="401.6" y="219">Листов</text>
<text x="299.9" y="225.2">Т. контроль</text>
<text x="300.1" y="222.4">Проверил</text>
<text x="312.7" y="222.4">Шабалин</text>
<text x="332.8" y="222.5">10.2022</text>
<text x="12.5" y="233.9" transform="rotate(-90 12.5 233.9)">Инв.N подл</text>
<text x="300.4" y="228.3">Н. контроль</text>
<text x="300.5" y="231.3">Рук. службы</text>
<text x="312.7" y="228.2">Шабалин</text>
<text x="312.7" y="231.2">Шилов</text>
<text x="332.8" y="228.5">10.2022</text>
<text x="332.8" y="231.5">10.2022</text>
<text x="300.4" y="234.3">Утвердил</text>
<text x="312.7" y="234.2">Шилов</text>
<text x="332.8" y="234.5">10.2022</text>
<text x="376" y="237.1">Формат А4х3</text>
</g>
<g font-size="1.9">
<text x="45.7" y="139">VECTOR EKF</text>
<text x="46.2" y="142.8">MI1</text>
<text x="47.1" y="140.7">PROxima</text>
<text x="76.3" y="139.7">VECTOR EKF</text>
<text x="76.8" y="143.7">MI1</text>
<text x="77.7" y="141.5">PROxima</text>
<text x="104.2" y="140.5">VECTOR EKF</text>
<text x="105.5" y="142.3">PROxima</text>
<text x="135.6" y="140.5">VECTOR EKF</text>
<text x="136.9" y="142.3">PROxima</text>
<text x="160.3" y="140.5">VECTOR EKF</text>
<text x="161.7" y="142.3">PROxima</text>
<text x="198.8" y="139">VECTOR EKF</text>
<text x="199.3" y="142.9">MI1</text>
<text x="200.1" y="140.8">PROxima</text>
<text x="229.6" y="139.7">VECTOR EKF</text>
<text x="230.1" y="143.7">MI1</text>
<text x="231" y="141.5">PROxima</text>
<text x="256" y="140.5">VECTOR EKF</text>
<text x="257.4" y="142.3">PROxima</text>
<text x="285.8" y="140.5">VECTOR EKF</text>
<text x="287.2" y="142.3">PROxima</text>
<text x="331" y="140.5">VECTOR EKF</text>
<text x="332.3" y="142.3">PROxima</text>
<text x="360.8" y="140.5">VECTOR EKF</text>
<text x="362.1" y="142.3">PROxima</text>
<text x="46.2" y="145.3">MI2</text>
<text x="46.2" y="147.2">MI3</text>
<text x="46.2" y="149.5">MI4</text>
<text x="76.8" y="146.1">MI2</text>
<text x="76.8" y="148">MI3</text>
<text x="104.7" y="144.4">MI1</text>
<text x="104.7" y="146.8">MI2</text>
<text x="104.7" y="148.8">MI3</text>
<text x="136.1" y="144.4">MI1</text>
<text x="136.1" y="146.8">MI2</text>
<text x="136.1" y="148.8">MI3</text>
<text x="160.8" y="144.4">MI1</text>
<text x="160.8" y="146.8">MI2</text>
<text x="160.8" y="148.8">MI3</text>
<text x="199.3" y="145.3">MI2</text>
<text x="199.3" y="147.3">MI3</text>
<text x="199.3" y="149.5">MI4</text>
<text x="230.1" y="146.1">MI2</text>
<text x="230.1" y="148">MI3</text>
<text x="256.5" y="144.4">MI1</text>
<text x="256.5" y="146.8">MI2</text>
<text x="256.5" y="148.8">MI3</text>
<text x="286.4" y="144.4">MI1</text>
<text x="286.4" y="146.8">MI2</text>
<text x="286.4" y="148.8">MI3</text>
<text x="331.5" y="144.4">MI1</text>
<text x="331.5" y="146.8">MI2</text>
<text x="331.5" y="148.8">MI3</text>
<text x="361.3" y="144.4">MI1</text>
<text x="361.3" y="146.8">MI2</text>
<text x="361.3" y="148.8">MI3</text>
<text x="45.9" y="154.2">DCM</text>
<text x="46.2" y="151.9">MI5</text>
<text x="76.5" y="155">DCM</text>
<text x="76.8" y="152.7">MI5</text>
<text x="76.8" y="150.3">MI4</text>
<text x="104.3" y="155.8">DCM</text>
<text x="104.7" y="153.5">MI5</text>
<text x="104.7" y="151">MI4</text>
<text x="135.7" y="155.8">DCM</text>
<text x="136.1" y="153.5">MI5</text>
<text x="136.1" y="151">MI4</text>
<text x="160.5" y="155.8">DCM</text>
<text x="160.8" y="153.5">MI5</text>
<text x="160.8" y="151">MI4</text>
<text x="198.9" y="154.3">DCM</text>
<text x="199.3" y="152">MI5</text>
<text x="229.8" y="155">DCM</text>
<text x="230.1" y="152.7">MI5</text>
<text x="230.1" y="150.3">MI4</text>
<text x="256.2" y="155.8">DCM</text>
<text x="256.5" y="153.5">MI5</text>
<text x="256.5" y="151">MI4</text>
<text x="286" y="155.8">DCM</text>
<text x="286.4" y="153.5">MI5</text>
<text x="286.4" y="151">MI4</text>
<text x="331.1" y="155.8">DCM</text>
<text x="331.5" y="153.5">MI5</text>
<text x="331.5" y="151">MI4</text>
<text x="360.9" y="155.8">DCM</text>
<text x="361.3" y="153.5">MI5</text>
<text x="361.3" y="151">MI4</text>
<text x="45.9" y="161.9">485+</text>
<text x="45.9" y="159.3">485-</text>
<text x="76.5" y="160.1">485-</text>
<text x="104.3" y="160.8">485-</text>
<text x="135.7" y="160.8">485-</text>
<text x="160.5" y="160.8">485-</text>
<text x="198.9" y="161.9">485+</text>
<text x="198.9" y="159.4">485-</text>
<text x="229.8" y="160.1">485-</text>
<text x="256.2" y="160.8">485-</text>
<text x="286" y="160.8">485-</text>
<text x="331.1" y="160.8">485-</text>
<text x="360.9" y="160.8">485-</text>
<text x="45.9" y="164.1">GND</text>
<text x="76.5" y="164.9">GND</text>
<text x="76.5" y="162.6">485+</text>
<text x="104.3" y="165.6">GND</text>
<text x="104.3" y="163.4">485+</text>
<text x="135.7" y="165.6">GND</text>
<text x="135.7" y="163.4">485+</text>
<text x="160.5" y="165.6">GND</text>
<text x="160.5" y="163.4">485+</text>
<text x="198.9" y="164.1">GND</text>
<text x="229.8" y="164.9">GND</text>
<text x="229.8" y="162.6">485+</text>
<text x="256.2" y="165.6">GND</text>
<text x="256.2" y="163.4">485+</text>
<text x="286" y="165.6">GND</text>
<text x="286" y="163.4">485+</text>
<text x="331.1" y="165.6">GND</text>
<text x="331.1" y="163.4">485+</text>
<text x="360.9" y="165.6">GND</text>
<text x="360.9" y="163.4">485+</text>
<text x="300.1" y="216.1">Изм.</text>
<text x="306.3" y="216.2">Кол.уч.</text>
<text x="312.1" y="216.2">Лист</text>
<text x="318.2" y="216.1">N док.</text>
<text x="325.4" y="216.2">Подпись</text>
<text x="333.3" y="216.1">Дата</text>
</g>
</svg>
